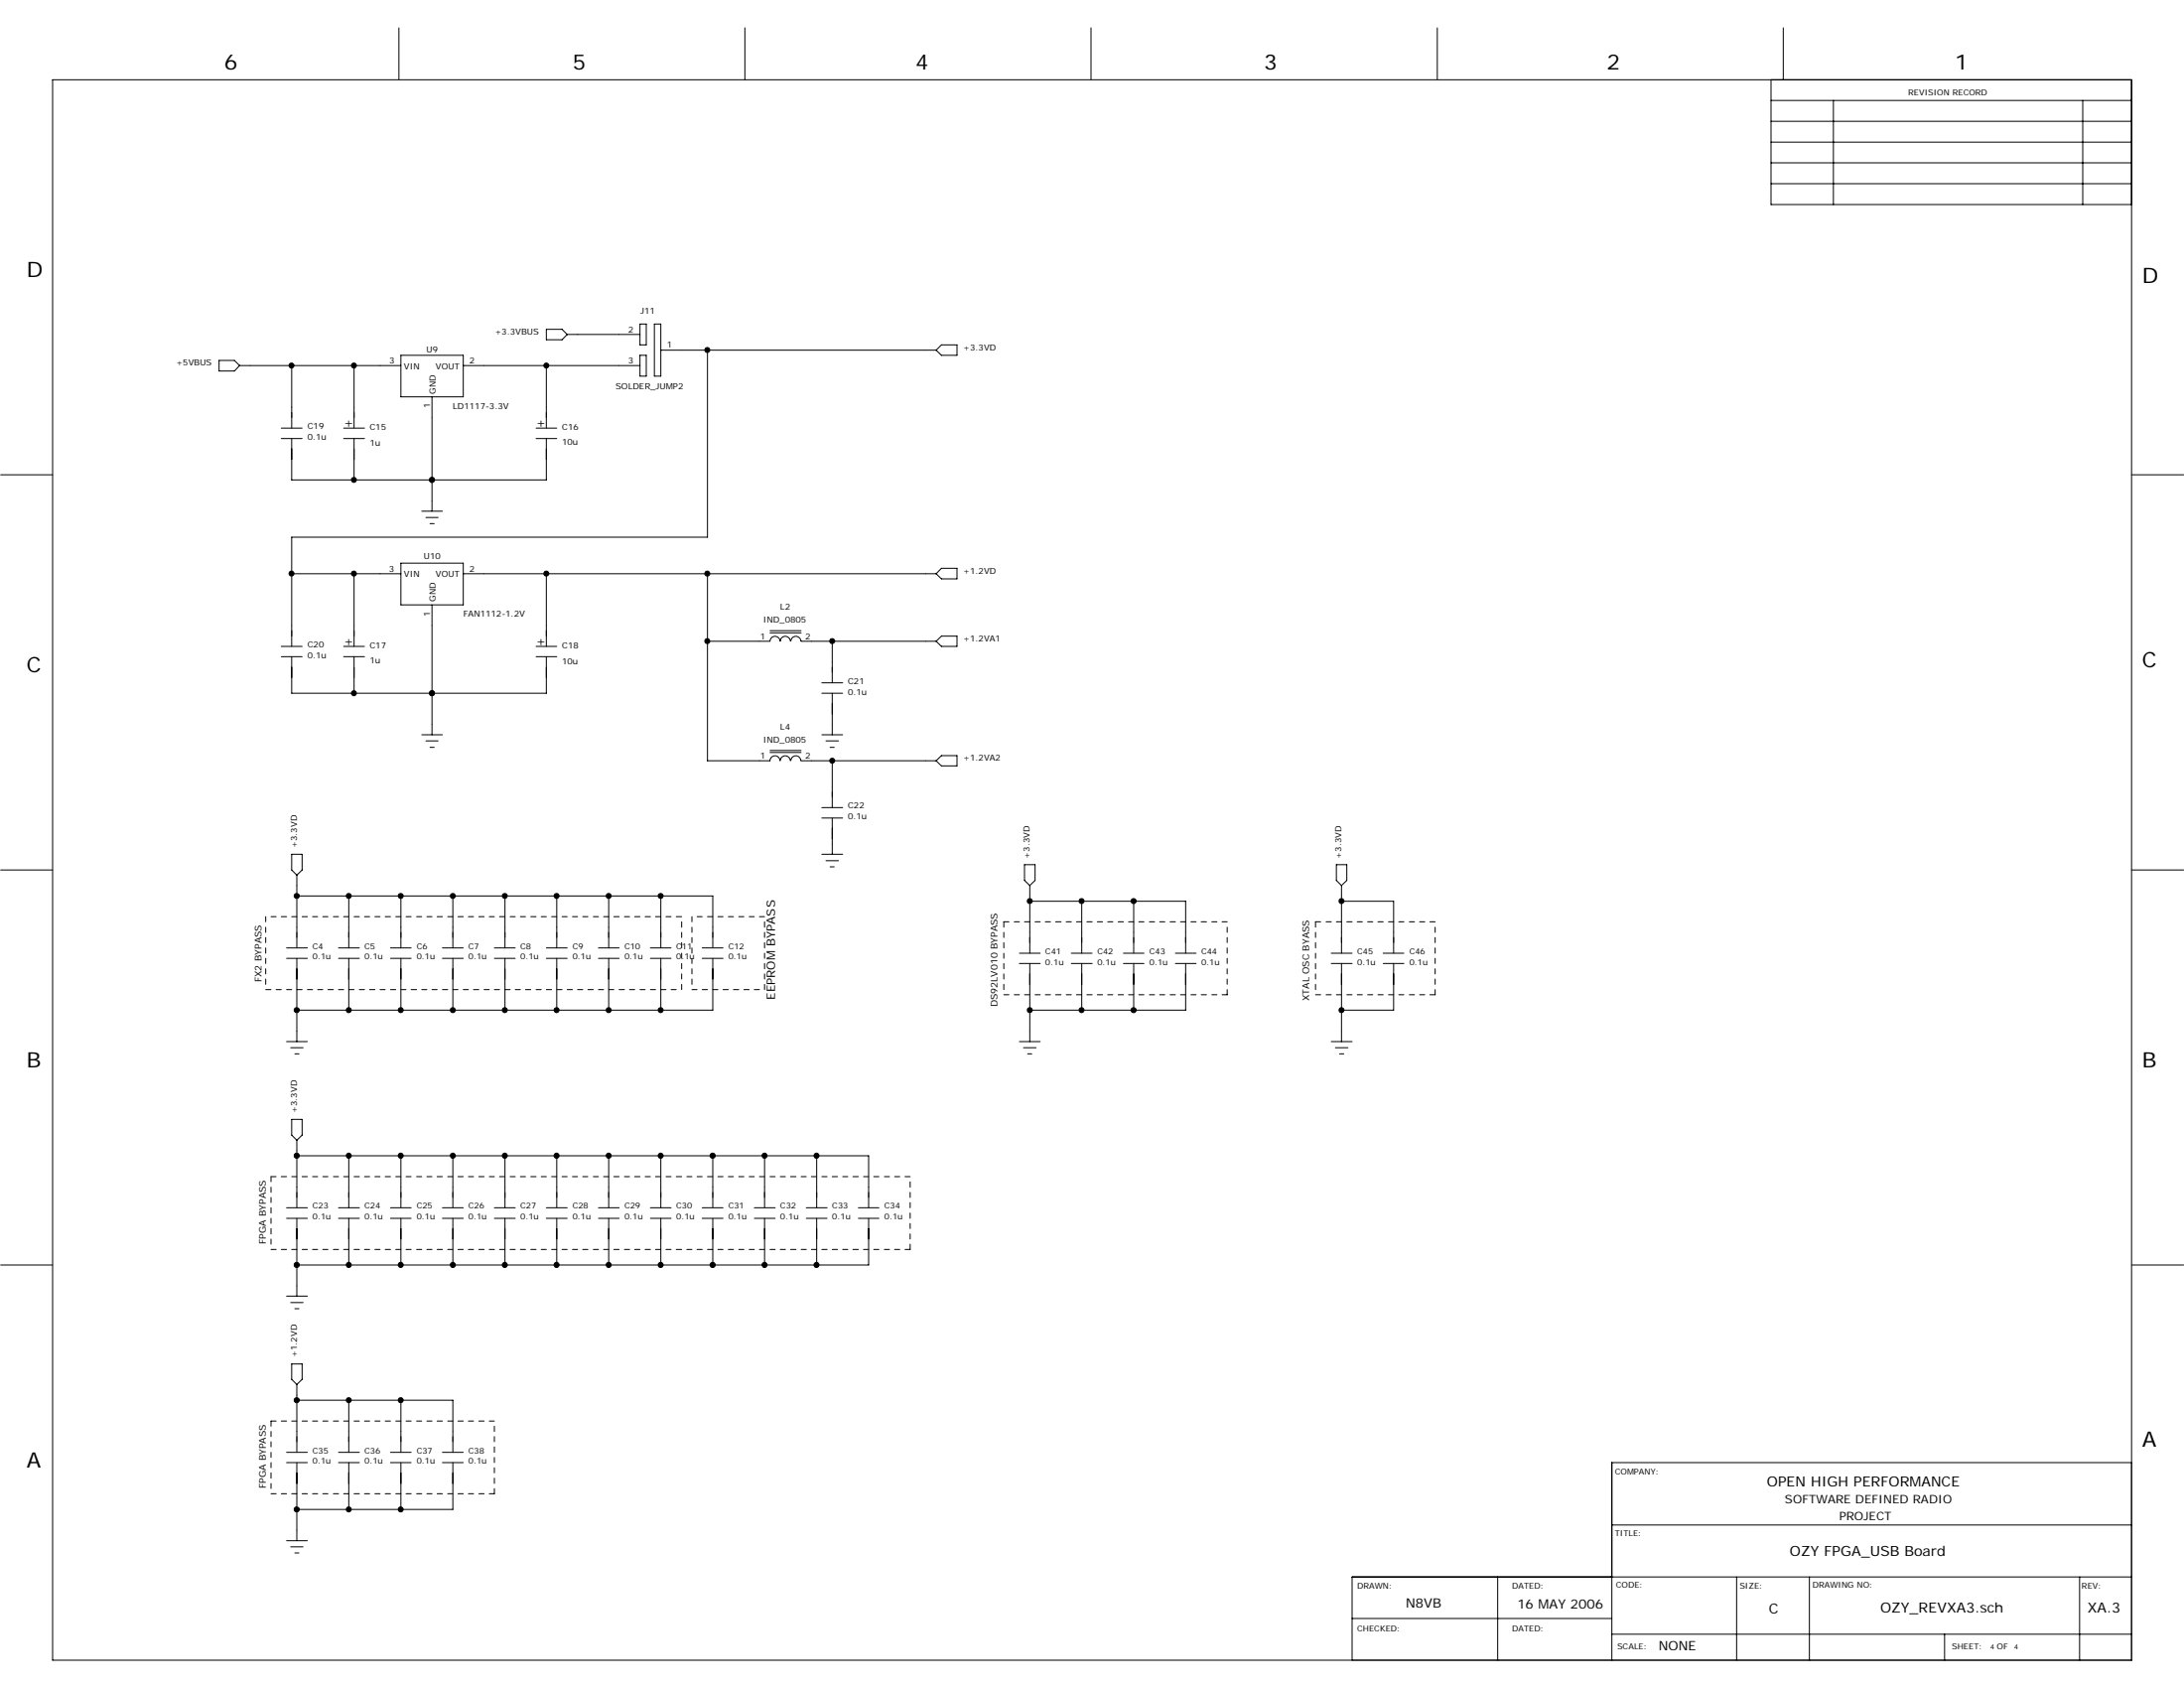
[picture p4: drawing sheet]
<svg xmlns="http://www.w3.org/2000/svg" width="279mm" height="216mm" viewBox="0 0 279 216" stroke-linecap="round" stroke-linejoin="round" font-family="sans-serif">
<g fill="none" stroke="#000" stroke-width=".13">
<path d="M6.7 10.2h266v202.1h-266zM51 3.6v6.6M95.3 3.6v6.6M139.6 3.6v6.6M183.9 3.6v6.6M226.6 10.2v16h46.1M226.6 15.5h46.1M226.6 12.8h46.1M226.6 18.2h46.1M228.1 3.6v6.6M234.5 12.8v13.4M266.4 12.8v13.4"/>
<path d="M226.6 23.5h46.1M226.6 20.8h46.1M28 46.1h2l.6 .7-.6 .7h-2zM30.6 46.8h20.7M36 54.8h2.7M36 56.1h2.7M37.3 56.1v5.3h18M37.3 46.8v8M44 54.8h2.6M44 56.1h2.6M45.3 46.8v8M45.3 56.1v5.3"/>
<path d="M51.3 45.4h8v5.4h-8zM55.3 50.8v10.6M59.3 46.8h22.6M68.6 54.8h2.6M68.6 56.1h2.6M69.9 42.1h2l.7 .7-.7 .7h-2zM69.9 46.8v8M69.9 56.1v5.3h-14.6M72.6 42.8h9.3M81.9 45.4h.8v2.7h-.8zM81.9 41.4h.8v2.7h-.8zM83.7 41.4h.8v6.7h-.8z"/>
<path d="M84.5 44.8h35.3M90.5 44.8v23.9h-53.2v14M120.4 44.1h2v1.3h-2l-.6-.6zM.1 60.7h6.6M37.3 73.4h14M45.3 73.4v9.3M51.3 72h8v5.4h-8zM54 65.4h2.6M54.5 66.2h1.5M55 67h.5M55.3 61.4v4M55.3 77.4v11.3"/>
<path d="M59.3 73.4h60.5M69.9 73.4v9.3M90.5 73.4v23.9h8M120.4 72.7h2v1.3h-2l-.6-.6zM272.7 60.7h6.7M36 82.7h2.7M36 84h2.7M37.3 84v4.7h18M44 82.7h2.6M44 84h2.6M45.3 84v4.7M54 94h2.6"/>
<path d="M54.5 94.8h1.5M55 95.6h.5M55.3 88.7v5.3M68.6 82.7h2.6M68.6 84h2.6M69.9 84v4.7h-14.6M98.5 97.3a.64 .64 0 0 1 .6-.6 .64 .64 0 0 1 .7 .6M98.5 80.9h4M98.5 80.7h4M98.5 96.2h4M98.5 96h4M99.8 82a.65 .65 0 0 0-.6-.6 .65 .65 0 0 0-.7 .6h-8"/>
<path d="M99.8 82a.65 .65 0 0 1 .7-.6 .65 .65 0 0 1 .6 .6M99.8 97.3a.64 .64 0 0 1 .7-.6 .64 .64 0 0 1 .6 .6M101.2 82a.65 .65 0 0 1 .6-.6 .65 .65 0 0 1 .7 .6M101.2 97.3a.64 .64 0 0 1 .6-.6 .64 .64 0 0 1 .6 .6M102.5 82h17.3M102.5 97.3h17.3M105.1 87.3h2.7M105.1 88.7h2.7M105.1 94h2.7M105.7 94.8h1.6M106.2 95.6h.5M106.5 82v5.3"/>
<path d="M106.5 88.7v5.3M106.5 97.3v6M119.8 82l.6-.6h2v1.3h-2zM119.8 97.3l.6-.7h2v1.4h-2zM.1 111.3h6.6M34 117.2v.7M34 118.6v.7M34 119.9v.7M34.7 117.2h.6M36 117.2h.7M37.3 117.2h.7M37.3 109.3h1.4v2l-.7 .6-.7-.6z"/>
<path d="M38 111.9v9.3M38 114.6h39.9M38.7 117.2h.6M40 117.2h.6M41.3 117.2h.7M42.7 117.2h.6M44 117.2h.6M44.6 114.6v6.6M45.3 117.2h.7M46.6 117.2h.7M48 117.2h.6M49.3 117.2h.7"/>
<path d="M50.6 117.2h.7M51.3 114.6v6.6M51.9 117.2h.7M53.3 117.2h.7M54.6 117.2h.7M55.9 117.2h.7M57.3 117.2h.6M57.9 114.6v6.6M58.6 117.2h.7M59.9 117.2h.7M61.3 117.2h.6M62.6 117.2h.6"/>
<path d="M63.9 117.2h.7M64.6 114.6v6.6M65.3 117.2h.6M66.6 117.2h.6M67.9 117.2h.7M69.2 117.2h.7M70.6 117.2h.6M71.2 114.6v6.6M71.9 117.2h.7M73.2 117.2h.7M74.5 117.2h.7M75.9 117.2h.7"/>
<path d="M77.2 117.2h.7M77.9 114.6h13.3v6.6M77.9 114.6v6.6M78.5 117.2h.7M79.9 117.2h.6M81.2 117.2h.7M82.5 117.2h.7M83.9 117.2h.6M84.5 114.6v6.6M85.2 117.2h.7M86.5 117.2h.7M87.2 117.9v.7"/>
<path d="M87.2 119.3v.6M88.5 117.2v.7M88.5 118.6v.7M88.5 119.9v.7M89.2 117.2h.6M90.5 117.2h.7M91.8 117.2h.7M93.2 117.2h.6M94.5 117.2h.7M95.8 117.2h.7M97.2 117.2h.6M97.8 117.9v.7"/>
<path d="M97.8 119.3v.6M105.1 103.3h2.7M105.1 104.6h2.7M105.1 109.3h2.7M105.7 110.1h1.6M106.2 110.9h.5M106.5 104.6v4.7M128.4 119.3v.6M129.1 117.9h-.7v.7M129.8 117.9h.6M131.1 117.9h.6M131.1 110.6h1.3v2l-.7 .7-.6-.7z"/>
<path d="M131.7 113.3v8.6M131.7 115.3h20v6.6M132.4 117.9h.7M133.7 117.9h.7M135 117.9h.7M136.4 117.9h.7M137.7 117.9h.7M138.4 115.3v6.6M139 117.9h.7M140.4 117.9h.7M141.7 117.9h.7M143 117.9h.7"/>
<path d="M144.4 117.9h.6M145 115.3v6.6M145.7 117.9h.6M147 117.9h.7M148.4 117.9h.6M149.7 117.9h.7M151 117.9h.7M152.4 117.9h.6M153.7 117.9h.6M155 117.9h.7M156.3 117.9h.7M157 118.6v.7"/>
<path d="M157 119.9v.7M168.3 119.3v.6M169 117.9h-.7v.7M169.7 117.9h.6M171 117.9h.6M171 110.6h1.3v2l-.7 .7-.6-.7zM171.6 113.3v8.6M171.6 115.3h6.7v6.6M172.3 117.9h.7M173.6 117.9h.7M175 117.9h.6M176.3 117.9h.7"/>
<path d="M177.6 117.9h.7M178.9 117.9h.7M180.3 117.9h.7M181.6 117.9h.7M182.9 117.9h.7M183.6 118.6v.7M183.6 119.9v.7M272.7 111.3h6.7M34 121.2v.7M34 122.6v.6M34 123.9v.7M34 125.2v.7"/>
<path d="M34 126.6h.7M35.3 126.6h.7M36.7 126.6h.6M36.7 121.2h2.6M36.7 122.6h2.6M36.7 133.2h2.6M37.2 134h1.6M37.7 134.8h.5M38 126.6h.7M38 122.6v10.6M39.3 126.6h.7M40.6 126.6h.7"/>
<path d="M42 126.6h.7M43.3 126.6h.7M43.3 121.2h2.7M43.3 122.6h2.7M44.6 126.6h.7M44.6 122.6v6.6M46 126.6h.6M47.3 126.6h.7M48.6 126.6h.7M50 126.6h.6M50 121.2h2.6M50 122.6h2.6"/>
<path d="M51.3 126.6h.6M51.3 122.6v6.6M52.6 126.6h.7M54 126.6h.6M55.3 126.6h.6M56.6 126.6h.7M56.6 121.2h2.7M56.6 122.6h2.7M57.9 126.6h.7M57.9 122.6v6.6M59.3 126.6h.6M60.6 126.6h.7"/>
<path d="M61.9 126.6h.7M63.2 126.6h.7M63.2 121.2h2.7M63.2 122.6h2.7M64.6 126.6h.7M64.6 122.6v6.6M65.9 126.6h.7M67.2 126.6h.7M68.6 126.6h.6M69.9 126.6h.7M69.9 121.2h2.7M69.9 122.6h2.7"/>
<path d="M71.2 126.6h.7M71.2 122.6v6.6M72.6 126.6h.6M73.9 126.6h.6M75.2 126.6h.7M76.6 126.6h.6M76.6 121.2h2.6M76.6 122.6h2.6M77.9 126.6h.6M77.9 122.6v6.6M79.2 126.6h.7M80.5 126.6h.7"/>
<path d="M81.9 126.6h.6M83.2 126.6h.7M83.2 121.2h2.7M83.2 122.6h2.7M84.5 126.6h.7M84.5 122.6v6.6M85.9 126.6h.6M87.2 120.6v.6M87.2 121.9v.7M87.2 123.2v.7M87.2 124.6v.6M87.2 125.9v.7"/>
<path d="M88.5 126.6h.7M88.5 121.2v.7M88.5 122.6v.6M88.5 123.9v.7M88.5 125.2v.7M89.8 126.6h.7M89.8 121.2h2.7M89.8 122.6h2.7M91.2 126.6h.6M91.2 122.6v6.6h-53.2M92.5 126.6h.7M93.8 126.6h.7"/>
<path d="M95.2 126.6h.6M96.5 126.6h.7M97.8 120.6v.6M97.8 121.9v.7M97.8 123.2v.7M97.8 124.6v.6M97.8 125.9v.7M128.4 120.6v.6M128.4 121.9v.7M128.4 123.2v.7M128.4 124.6v.6M128.4 125.9v.7"/>
<path d="M128.4 127.2h.7M129.8 127.2h.6M130.4 121.9h2.7M130.4 123.2h2.7M130.4 133.2h2.7M130.9 134h1.6M131.1 127.2h.6M131.5 134.8h.5M131.7 123.2v10M132.4 127.2h.7M133.7 127.2h.7M135 127.2h.7"/>
<path d="M136.4 127.2h.7M137.1 121.9h2.6M137.1 123.2h2.6M137.7 127.2h.7M138.4 123.2v6M139 127.2h.7M140.4 127.2h.7M141.7 127.2h.7M143 127.2h.7M143.7 121.9h2.6M143.7 123.2h2.6M144.4 127.2h.6"/>
<path d="M145 123.2v6M145.7 127.2h.6M147 127.2h.7M148.4 127.2h.6M149.7 127.2h.7M150.4 121.9h2.6M150.4 123.2h2.6M151 127.2h.7M151.7 123.2v6h-20M152.4 127.2h.6M153.7 127.2h.6M155 127.2h.7"/>
<path d="M157 126.6v.6h-.7M157 121.2v.7M157 122.6v.6M157 123.9v.7M157 125.2v.7M168.3 127.2h.7M168.3 120.6v.6M168.3 121.9v.7M168.3 123.2v.7M168.3 124.6v.6M168.3 125.9v.7M169.7 127.2h.6"/>
<path d="M170.3 121.9h2.7M170.3 123.2h2.7M170.3 133.2h2.7M170.8 134h1.6M171 127.2h.6M171.4 134.8h.5M171.6 123.2v10M172.3 127.2h.7M173.6 127.2h.7M175 127.2h.6M176.3 127.2h.7M177 121.9h2.6"/>
<path d="M177 123.2h2.6M177.6 127.2h.7M178.3 123.2v6h-6.7M178.9 127.2h.7M180.3 127.2h.7M181.6 127.2h.7M183.6 126.6v.6h-.7M183.6 121.2v.7M183.6 122.6v.6M183.6 123.9v.7M183.6 125.2v.7M34.7 151.8v.7"/>
<path d="M34.7 153.2v.6M34.7 154.5v.7M34.7 155.8v.7M34.7 157.1v.7M34.7 158.5v.6M34.7 159.8h.6M35.3 150.5h-.6v.7M36 159.8h.7M36 150.5h.7M36.7 154.5h2.6M36.7 155.8h2.6M37.3 159.8h.7"/>
<path d="M37.3 150.5h.7M37.3 143.2h1.4v2l-.7 .6-.7-.6zM38 145.8v8.7M38 155.8v10M38 147.8h73.1v6.7M38.7 159.8h.6M38.7 150.5h.6M40 159.8h.6M40 150.5h.6M41.3 159.8h.7M41.3 150.5h.7M42.7 159.8h.6"/>
<path d="M42.7 150.5h.6M43.3 154.5h2.7M43.3 155.8h2.7M44 159.8h.6M44 150.5h.6M44.6 147.8v6.7M44.6 155.8v6M45.3 159.8h.7M45.3 150.5h.7M46.6 159.8h.7M46.6 150.5h.7M48 159.8h.6"/>
<path d="M48 150.5h.6M49.3 159.8h.7M49.3 150.5h.7M50 154.5h2.6M50 155.8h2.6M50.6 159.8h.7M50.6 150.5h.7M51.3 147.8v6.7M51.3 155.8v6M51.9 159.8h.7M51.9 150.5h.7M53.3 159.8h.7"/>
<path d="M53.3 150.5h.7M54.6 159.8h.7M54.6 150.5h.7M55.9 159.8h.7M55.9 150.5h.7M56.6 154.5h2.7M56.6 155.8h2.7M57.3 159.8h.6M57.3 150.5h.6M57.9 147.8v6.7M57.9 155.8v6M58.6 159.8h.7"/>
<path d="M58.6 150.5h.7M59.9 159.8h.7M59.9 150.5h.7M61.3 159.8h.6M61.3 150.5h.6M62.6 159.8h.6M62.6 150.5h.6M63.2 154.5h2.7M63.2 155.8h2.7M63.9 159.8h.7M63.9 150.5h.7M64.6 147.8v6.7"/>
<path d="M64.6 155.8v6M65.3 159.8h.6M65.3 150.5h.6M66.6 159.8h.6M66.6 150.5h.6M67.9 159.8h.7M67.9 150.5h.7M69.2 159.8h.7M69.2 150.5h.7M69.9 154.5h2.7M69.9 155.8h2.7M70.6 159.8h.6"/>
<path d="M70.6 150.5h.6M71.2 147.8v6.7M71.2 155.8v6M71.9 159.8h.7M71.9 150.5h.7M73.2 159.8h.7M73.2 150.5h.7M74.5 159.8h.7M74.5 150.5h.7M75.9 159.8h.7M75.9 150.5h.7M76.6 154.5h2.6"/>
<path d="M76.6 155.8h2.6M77.2 159.8h.7M77.2 150.5h.7M77.9 147.8v6.7M77.9 155.8v6M78.5 159.8h.7M78.5 150.5h.7M79.9 159.8h.6M79.9 150.5h.6M81.2 159.8h.7M81.2 150.5h.7M82.5 159.8h.7"/>
<path d="M82.5 150.5h.7M83.2 154.5h2.7M83.2 155.8h2.7M83.9 159.8h.6M83.9 150.5h.6M84.5 147.8v6.7M84.5 155.8v6M85.2 159.8h.7M85.2 150.5h.7M86.5 159.8h.7M86.5 150.5h.7M87.9 159.8h.6"/>
<path d="M87.9 150.5h.6M89.2 159.8h.6M89.2 150.5h.6M89.8 154.5h2.7M89.8 155.8h2.7M90.5 159.8h.7M90.5 150.5h.7M91.2 147.8v6.7M91.2 155.8v6M91.8 159.8h.7M91.8 150.5h.7M93.2 159.8h.6"/>
<path d="M93.2 150.5h.6M94.5 159.8h.7M94.5 150.5h.7M95.8 159.8h.7M95.8 150.5h.7M96.5 154.5h2.7M96.5 155.8h2.7M97.2 159.8h.6M97.2 150.5h.6M97.8 147.8v6.7M97.8 155.8v6M98.5 159.8h.7"/>
<path d="M98.5 150.5h.7M99.8 159.8h.7M99.8 150.5h.7M101.1 159.8h.7M101.1 150.5h.7M102.5 159.8h.6M102.5 150.5h.6M103.1 154.5h2.7M103.1 155.8h2.7M103.8 159.8h.7M103.8 150.5h.7M104.5 147.8v6.7"/>
<path d="M104.5 155.8v6M105.1 159.8h.7M105.1 150.5h.7M106.5 159.8h.6M106.5 150.5h.6M107.8 159.8h.7M107.8 150.5h.7M109.1 159.8h.7M109.1 150.5h.7M109.8 154.5h2.6M109.8 155.8h2.6M110.5 159.8h.6"/>
<path d="M110.5 150.5h.6M111.1 155.8v6h-73.1M111.8 159.8h.6M111.8 150.5h.6M113.1 159.8h.7M113.1 150.5h.7M114.4 159.8h.7M114.4 150.5h.7M115.8 150.5h.6M116.4 159.1v.7h-.6M116.4 151.2v.6M116.4 152.5v.7"/>
<path d="M116.4 153.8v.7M116.4 155.2v.6M116.4 156.5v.6M116.4 157.8v.7M.1 161.8h6.6M36.7 165.8h2.6M37.2 166.6h1.6M37.3 174.5h1.4v1.9l-.7 .7-.7-.7zM37.7 167.4h.5M38 177.1v8.7M38 179.1h19.9v6.7M44.6 179.1v6.7"/>
<path d="M51.3 179.1v6.7M272.7 161.8h6.7M34.7 183.1v.6M34.7 184.4v.7M34.7 185.8v.6M34.7 187.1v.6M34.7 188.4v.7M34.7 189.7v.7M34.7 191.1h.6M35.3 181.8h-.6v.6M36 191.1h.7M36 181.8h.7"/>
<path d="M36.7 187.1h2.6M36.7 185.8h2.6M36.7 197.1h2.6M37.2 197.8h1.6M37.3 191.1h.7M37.3 181.8h.7M37.7 198.6h.5M38 187.1v10M38.7 191.1h.6M38.7 181.8h.6M40 191.1h.6M40 181.8h.6"/>
<path d="M41.3 191.1h.7M41.3 181.8h.7M42.7 191.1h.6M42.7 181.8h.6M43.3 187.1h2.7M43.3 185.8h2.7M44 191.1h.6M44 181.8h.6M44.6 187.1v6M45.3 191.1h.7M45.3 181.8h.7M46.6 191.1h.7"/>
<path d="M46.6 181.8h.7M48 191.1h.6M48 181.8h.6M49.3 191.1h.7M49.3 181.8h.7M50 187.1h2.6M50 185.8h2.6M50.6 191.1h.7M50.6 181.8h.7M51.3 187.1v6M51.9 191.1h.7M51.9 181.8h.7"/>
<path d="M53.3 191.1h.7M53.3 181.8h.7M54.6 191.1h.7M54.6 181.8h.7M55.9 191.1h.7M55.9 181.8h.7M56.6 187.1h2.7M56.6 185.8h2.7M57.3 191.1h.6M57.3 181.8h.6M57.9 187.1v6h-19.9M58.6 191.1h.7"/>
<path d="M58.6 181.8h.7M59.9 191.1h.7M59.9 181.8h.7M61.3 191.1h.6M61.3 181.8h.6M62.6 181.8h.6M63.2 190.4v.7h-.6M63.2 182.4v.7M63.2 183.7v.7M63.2 185.1v.7M63.2 186.4v.7M63.2 187.7v.7"/>
<path d="M63.2 189.1v.6M206.2 195.1h66.5M272.7 187.1h-66.5v25.2M173 207h33.2M191.6 201.7v10.6M206.2 209h66.5M222.2 201.7v10.6M231.5 201.7v10.6M248.8 209v3.3M266 201.7v10.6M272.7 201.7h-99.7v10.6"/>
</g>
<g fill="#000" stroke="#000" stroke-width=".13">
<circle cx="37.3" cy="46.8" r=".32"/>
<circle cx="45.3" cy="46.8" r=".32"/>
<circle cx="69.9" cy="46.8" r=".32"/>
<circle cx="90.5" cy="44.8" r=".32"/>
<circle cx="37.3" cy="73.4" r=".32"/>
<circle cx="45.3" cy="73.4" r=".32"/>
<circle cx="45.3" cy="61.4" r=".32"/>
<circle cx="55.3" cy="61.4" r=".32"/>
<circle cx="69.9" cy="73.4" r=".32"/>
<circle cx="90.5" cy="73.4" r=".32"/>
<circle cx="45.3" cy="88.7" r=".32"/>
<circle cx="55.3" cy="88.7" r=".32"/>
<circle cx="90.5" cy="82" r=".32"/>
<circle cx="106.5" cy="82" r=".32"/>
<circle cx="106.5" cy="97.3" r=".32"/>
<circle cx="38" cy="114.6" r=".33"/>
<circle cx="44.6" cy="114.6" r=".32"/>
<circle cx="51.3" cy="114.6" r=".32"/>
<circle cx="57.9" cy="114.6" r=".32"/>
<circle cx="64.6" cy="114.6" r=".32"/>
<circle cx="71.2" cy="114.6" r=".32"/>
<circle cx="77.9" cy="114.6" r=".32"/>
<circle cx="84.5" cy="114.6" r=".32"/>
<circle cx="131.7" cy="115.3" r=".32"/>
<circle cx="138.4" cy="115.3" r=".32"/>
<circle cx="145" cy="115.3" r=".33"/>
<circle cx="171.6" cy="115.3" r=".32"/>
<circle cx="38" cy="129.2" r=".33"/>
<circle cx="44.6" cy="129.2" r=".32"/>
<circle cx="51.3" cy="129.2" r=".32"/>
<circle cx="57.9" cy="129.2" r=".32"/>
<circle cx="64.6" cy="129.2" r=".32"/>
<circle cx="71.2" cy="129.2" r=".32"/>
<circle cx="77.9" cy="129.2" r=".32"/>
<circle cx="84.5" cy="129.2" r=".32"/>
<circle cx="131.7" cy="129.2" r=".32"/>
<circle cx="138.4" cy="129.2" r=".32"/>
<circle cx="145" cy="129.2" r=".33"/>
<circle cx="171.6" cy="129.2" r=".32"/>
<circle cx="38" cy="147.8" r=".33"/>
<circle cx="44.6" cy="147.8" r=".32"/>
<circle cx="51.3" cy="147.8" r=".32"/>
<circle cx="57.9" cy="147.8" r=".32"/>
<circle cx="64.6" cy="147.8" r=".32"/>
<circle cx="71.2" cy="147.8" r=".32"/>
<circle cx="77.9" cy="147.8" r=".32"/>
<circle cx="84.5" cy="147.8" r=".32"/>
<circle cx="91.2" cy="147.8" r=".33"/>
<circle cx="97.8" cy="147.8" r=".32"/>
<circle cx="104.5" cy="147.8" r=".32"/>
<circle cx="38" cy="161.8" r=".33"/>
<circle cx="38" cy="179.1" r=".33"/>
<circle cx="44.6" cy="161.8" r=".32"/>
<circle cx="44.6" cy="179.1" r=".32"/>
<circle cx="51.3" cy="161.8" r=".32"/>
<circle cx="51.3" cy="179.1" r=".32"/>
<circle cx="57.9" cy="161.8" r=".32"/>
<circle cx="64.6" cy="161.8" r=".32"/>
<circle cx="71.2" cy="161.8" r=".32"/>
<circle cx="77.9" cy="161.8" r=".32"/>
<circle cx="84.5" cy="161.8" r=".32"/>
<circle cx="91.2" cy="161.8" r=".33"/>
<circle cx="97.8" cy="161.8" r=".32"/>
<circle cx="104.5" cy="161.8" r=".32"/>
<circle cx="38" cy="193.1" r=".33"/>
<circle cx="44.6" cy="193.1" r=".32"/>
<circle cx="51.3" cy="193.1" r=".32"/>
</g>
<g font-size="2.7">
<text x="28.7" y="8.9">6</text>
<text x="73.2" y="8.9">5</text>
<text x="117.1" y="8.9">4</text>
<text x="161.7" y="8.9">3</text>
<text x="205.5" y="8.9">2</text>
<text x="250.1" y="8.9">1</text>
<text x="3.4" y="35.5">D</text>
<text x="274" y="36.2">D</text>
<text x="3.4" y="86">C</text>
<text x="274" y="85.3">C</text>
<text x="3.4" y="136.5">B</text>
<text x="274" y="136.5">B</text>
<text x="274" y="185.1">A</text>
<text x="3.4" y="187.7">A</text>
</g>
<g font-size="1.8">
<text x="226.1" y="190.1">OPEN HIGH PERFORMANCE</text>
<text x="229" y="199.1">OZY FPGA_USB Board</text>
<text x="226.3" y="206.4">C</text>
<text x="240.6" y="206.2">OZY_REVXA3.sch</text>
<text x="267.1" y="206.2">XA.3</text>
</g>
<g font-size="1.7">
<text x="179.9" y="205.6">N8VB</text>
<text x="194.1" y="205.8">16 MAY 2006</text>
<text x="212.2" y="211.1">NONE</text>
</g>
<g font-size="1.6">
<text x="44" y="54.6">+</text>
<text x="68.6" y="54.6">+</text>
<text x="44" y="82.5">+</text>
<text x="68.6" y="82.5">+</text>
</g>
<g font-size="1.5">
<text x="99.2" y="127.9" transform="rotate(-90 99.2 127.9)">EEPROM BYPASS</text>
<text x="228.3" y="192.3">SOFTWARE DEFINED RADIO</text>
<text x="235.3" y="194.4">PROJECT</text>
</g>
<g font-size="1.2">
<text x="33.4" y="125.6" transform="rotate(-90 33.4 125.6)">FX2 BYPASS</text>
<text x="127.6" y="128.8" transform="rotate(-90 127.6 128.8)">DS92LV010 BYPASS</text>
<text x="167.5" y="128" transform="rotate(-90 167.5 128)">XTAL OSC BYASS</text>
<text x="34" y="159.1" transform="rotate(-90 34 159.1)">FPGA BYPASS</text>
<text x="34" y="190.4" transform="rotate(-90 34 190.4)">FPGA BYPASS</text>
</g>
<g font-size="1.1">
<text x="82" y="40.1">J11</text>
<text x="22.5" y="46.8">+5VBUS</text>
<text x="49.8" y="46.5">3</text>
<text x="51.7" y="47.2">VIN</text>
<text x="54.6" y="45">U9</text>
<text x="55.8" y="47.2">VOUT</text>
<text x="60.1" y="46.5">2</text>
<text x="63.3" y="42.8">+3.3VBUS</text>
<text x="80.4" y="42.5">2</text>
<text x="80.4" y="46.5">3</text>
<text x="85.3" y="44.5">1</text>
<text x="123.2" y="44.8">+3.3VD</text>
<text x="55" y="52.2" transform="rotate(-90 55 52.2)">1</text>
<text x="55.8" y="50.4" transform="rotate(-90 55.8 50.4)">GND</text>
<text x="57.9" y="52.3">LD1117-3.3V</text>
<text x="78.8" y="49.8">SOLDER_JUMP2</text>
<text x="39.3" y="54.9">C19</text>
<text x="39.3" y="56.3">0.1u</text>
<text x="47.3" y="55">C15</text>
<text x="47.3" y="57.1">1u</text>
<text x="71.9" y="55">C16</text>
<text x="71.9" y="56.9">10u</text>
<text x="54.2" y="71.5">U10</text>
<text x="49.8" y="73.1">3</text>
<text x="51.7" y="73.8">VIN</text>
<text x="55.8" y="73.8">VOUT</text>
<text x="55.8" y="77" transform="rotate(-90 55.8 77)">GND</text>
<text x="60.1" y="73.1">2</text>
<text x="123.2" y="73.4">+1.2VD</text>
<text x="39.3" y="82.8">C20</text>
<text x="47.3" y="82.9">C17</text>
<text x="55" y="78.8" transform="rotate(-90 55 78.8)">1</text>
<text x="59.3" y="78.9">FAN1112-1.2V</text>
<text x="71.9" y="82.9">C18</text>
<text x="97.3" y="81.7">1</text>
<text x="97.6" y="79.7">IND_0805</text>
<text x="99.8" y="78">L2</text>
<text x="103" y="81.7">2</text>
<text x="123.2" y="82">+1.2VA1</text>
<text x="39.3" y="84.2">0.1u</text>
<text x="47.3" y="84.9">1u</text>
<text x="71.9" y="85">10u</text>
<text x="108.5" y="87.5">C21</text>
<text x="108.5" y="88.9">0.1u</text>
<text x="97.6" y="95">IND_0805</text>
<text x="99.8" y="93.3">L4</text>
<text x="97.3" y="97">1</text>
<text x="103" y="97">2</text>
<text x="123.2" y="97.3">+1.2VA2</text>
<text x="108.5" y="103.4">C22</text>
<text x="108.5" y="104.8">0.1u</text>
<text x="38" y="108.5" transform="rotate(-90 38 108.5)">+3.3VD</text>
<text x="131.7" y="109.8" transform="rotate(-90 131.7 109.8)">+3.3VD</text>
<text x="171.6" y="109.8" transform="rotate(-90 171.6 109.8)">+3.3VD</text>
<text x="38" y="142.4" transform="rotate(-90 38 142.4)">+3.3VD</text>
<text x="38" y="173.6" transform="rotate(-90 38 173.6)">+1.2VD</text>
</g>
<g font-size="1">
<text x="244.1" y="12.2">REVISION RECORD</text>
<text x="40" y="121.4">C4</text>
<text x="40" y="122.7">0.1u</text>
<text x="46.6" y="121.4">C5</text>
<text x="46.6" y="122.7">0.1u</text>
<text x="53.3" y="121.4">C6</text>
<text x="53.3" y="122.7">0.1u</text>
<text x="59.9" y="121.4">C7</text>
<text x="59.9" y="122.7">0.1u</text>
<text x="66.6" y="121.4">C8</text>
<text x="66.6" y="122.7">0.1u</text>
<text x="73.2" y="121.4">C9</text>
<text x="73.2" y="122.7">0.1u</text>
<text x="79.9" y="121.4">C10</text>
<text x="79.9" y="122.7">0.1u</text>
<text x="86.5" y="121.4">C11</text>
<text x="86.5" y="122.7">0.1u</text>
<text x="93.2" y="121.4">C12</text>
<text x="93.2" y="122.7">0.1u</text>
<text x="133.7" y="122">C41</text>
<text x="133.7" y="123.4">0.1u</text>
<text x="140.4" y="122">C42</text>
<text x="140.4" y="123.4">0.1u</text>
<text x="147" y="122">C43</text>
<text x="147" y="123.4">0.1u</text>
<text x="153.7" y="122">C44</text>
<text x="153.7" y="123.4">0.1u</text>
<text x="173.6" y="122">C45</text>
<text x="173.6" y="123.4">0.1u</text>
<text x="180.3" y="122">C46</text>
<text x="180.3" y="123.4">0.1u</text>
<text x="40" y="154.6">C23</text>
<text x="40" y="156">0.1u</text>
<text x="46.6" y="154.6">C24</text>
<text x="46.6" y="156">0.1u</text>
<text x="53.3" y="154.6">C25</text>
<text x="53.3" y="156">0.1u</text>
<text x="59.9" y="154.6">C26</text>
<text x="59.9" y="156">0.1u</text>
<text x="66.6" y="154.6">C27</text>
<text x="66.6" y="156">0.1u</text>
<text x="73.2" y="154.6">C28</text>
<text x="73.2" y="156">0.1u</text>
<text x="79.9" y="154.6">C29</text>
<text x="79.9" y="156">0.1u</text>
<text x="86.5" y="154.6">C30</text>
<text x="86.5" y="156">0.1u</text>
<text x="93.2" y="154.6">C31</text>
<text x="93.2" y="156">0.1u</text>
<text x="99.8" y="154.6">C32</text>
<text x="99.8" y="156">0.1u</text>
<text x="106.5" y="154.6">C33</text>
<text x="106.5" y="156">0.1u</text>
<text x="113.1" y="154.6">C34</text>
<text x="113.1" y="156">0.1u</text>
<text x="40" y="185.9">C35</text>
<text x="46.6" y="185.9">C36</text>
<text x="53.3" y="185.9">C37</text>
<text x="59.9" y="185.9">C38</text>
<text x="40" y="187.2">0.1u</text>
<text x="46.6" y="187.2">0.1u</text>
<text x="53.3" y="187.2">0.1u</text>
<text x="59.9" y="187.2">0.1u</text>
<text x="206.6" y="188.6">COMPANY:</text>
<text x="206.6" y="196.5">TITLE:</text>
<text x="173.6" y="203.2">DRAWN:</text>
<text x="193.4" y="203.2">DATED:</text>
<text x="206.7" y="203">CODE:</text>
<text x="222.5" y="203.2">SIZE:</text>
<text x="231.9" y="203">DRAWING NO:</text>
<text x="266.3" y="203.2">REV:</text>
<text x="173.6" y="208.6">CHECKED:</text>
<text x="193.4" y="208.6">DATED:</text>
<text x="206.9" y="211">SCALE:</text>
<text x="249.7" y="211">SHEET:</text>
<text x="255.5" y="211">OF</text>
</g>
<g font-size=".9">
<text x="254.6" y="211">4</text>
<text x="257.7" y="211">4</text>
</g>
</svg>
